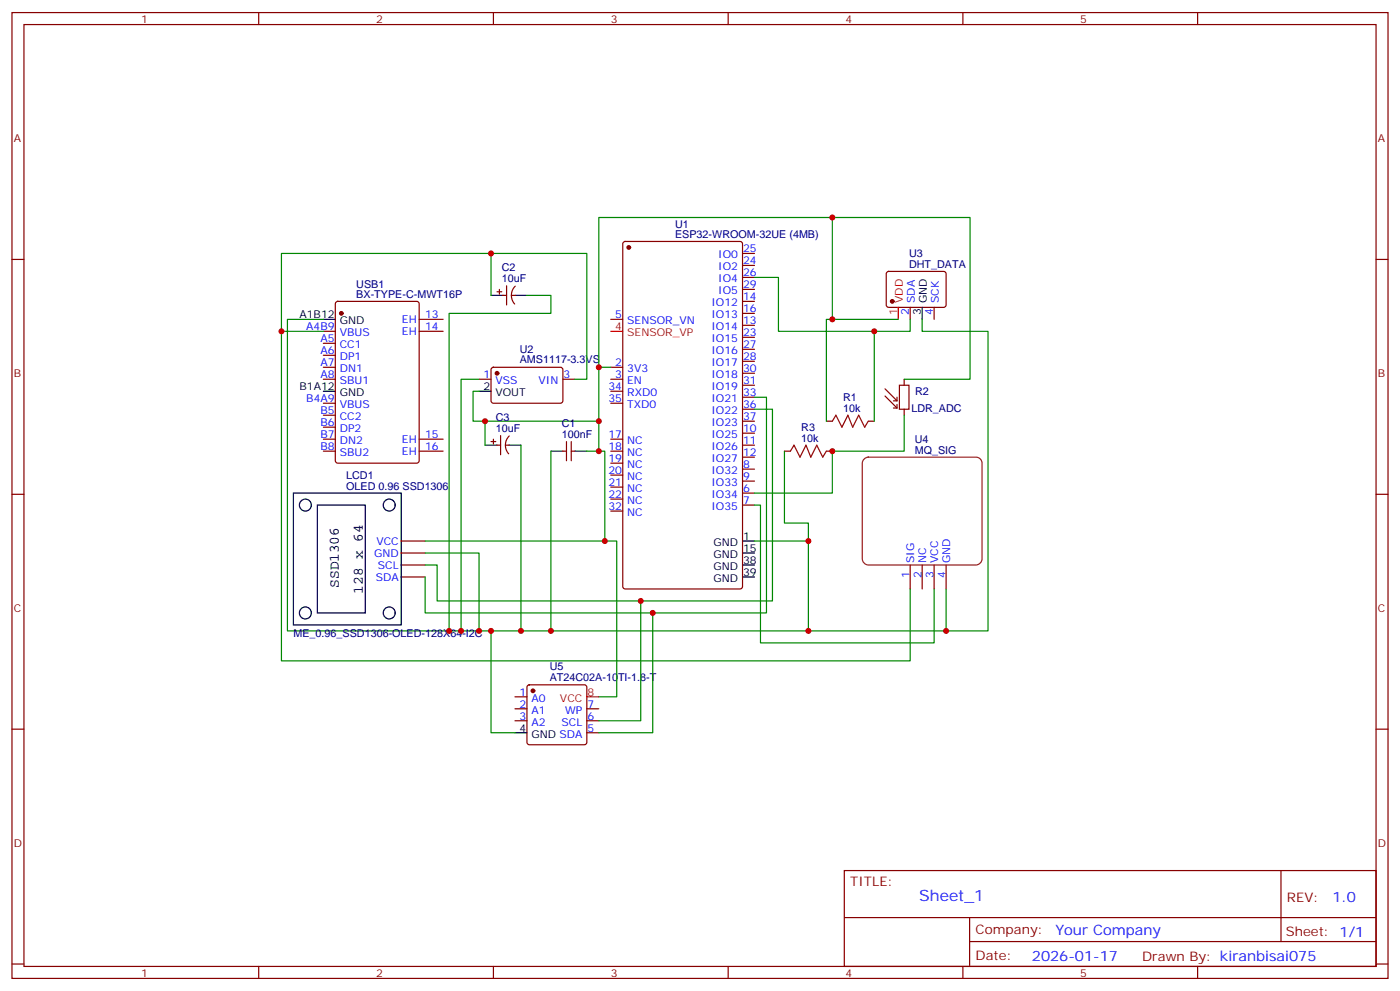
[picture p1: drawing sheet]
<svg xmlns="http://www.w3.org/2000/svg" width="412mm" height="292mm" viewBox="0 0 412 292" stroke-linecap="round" stroke-linejoin="round" font-family="sans-serif">
<g fill="none" stroke="#870000" stroke-width=".35">
<path d="M3.5 3.7h405.4v284.3h-405.4zM7.1 7.2h398.2v277.3h-398.2zM76.2 3.7v3.5M145.3 3.7v3.5M214.5 3.7v3.5M283.6 3.7v3.5M352.8 3.7v3.5M3.5 76.4h3.6M183.7 71.3l.4-.2h33.9l.7 .4v101.2l-.4 .6-34.2 .1-.6-.5-.1-101.1zM218.7 78.1h3.5M218.7 74.6h3.5M405.3 76.4h3.6"/>
<path d="M95.2 97.5h3.6M99 88.9l.5-.2h23.3l.6 .5 .1 46.4-.5 .7h-23.5l-.7-.4v-46.5zM123.5 94h7M123.5 97.5h7M146.4 85.9h1.4M147.1 85.2v1.4M148.2 87h1M149.2 84.1v5.7M150.6 87h1.1M151.8 84.3a3.8 3.8 0 0 0-.2 5.2M179.9 94h3.5M218.7 99.3h3.5"/>
<path d="M218.7 95.8h3.5M218.7 92.3h3.5M218.7 88.7h3.5M218.7 85.2h3.5M218.7 81.7h3.5M261.3 80.1l.5-.2 16.5 .1 .4 .6-.1 9.5-.6 .4-16.5-.1-.4-.6v-9.2zM268.1 90.5v3.5M275.2 90.5v3.5M95.2 108.1h3.6M95.2 111.7h3.6M95.2 118.7h3.6M95.2 104.6h3.6"/>
<path d="M95.2 101.1h3.6M141.1 111.7h3.5M144.9 108.3l.4-.2 20.1 .1 .4 .6-.1 9.5-.6 .4-20-.1-.5-.6v-9.2zM165.8 111.7h3.5M179.9 108.1h3.5M179.9 111.7h3.5M179.9 115.2h3.5M179.9 118.7h3.5M218.7 116.9h3.5M218.7 113.4h3.5M218.7 109.9h3.5M218.7 106.4h3.5"/>
<path d="M218.7 102.8h3.5M95.2 129.3h3.6M95.2 132.8h3.6M95.2 125.8h3.6M95.2 122.2h3.6M123.5 129.3h7M123.5 132.8h7M144.6 130h1.4M145.3 129.3v1.4M146.4 131.1h1.1M147.5 128.2v5.7M148.9 131.1h1"/>
<path d="M150 128.4a3.8 3.8 0 0 0-.2 5.2M165.8 132.8h1.1M166.9 130v5.6M168.3 132.8h1M168.3 130v5.6M179.9 129.3h3.5M179.9 132.8h3.5M179.9 136.3h3.5M179.9 139.9h3.5M218.7 138.1h3.5M218.7 134.6h3.5M218.7 131.1h3.5"/>
<path d="M218.7 127.5h3.5M218.7 124h3.5M218.7 120.5h3.5M231.1 132.8h1.7M243.4 132.8h1.8M243.4 124h1.8M255.8 124h1.7M3.5 145.5h3.6M118.2 159.3h7M179.9 143.4h3.5M179.9 146.9h3.5M179.9 150.5h3.5"/>
<path d="M218.7 148.7h3.5M218.7 145.2h3.5M218.7 141.6h3.5M405.3 145.5h3.6M118.2 166.3h7M118.2 169.9h7M118.2 162.8h7M268.1 166.3v7.1M271.6 166.3v7.1M275.2 166.3v7.1M278.7 166.3v7.1M3.5 214.7h3.6"/>
<path d="M151.7 205.1h3.5M151.7 208.7h3.5M151.7 212.2h3.5M155.5 201.8l.4-.2h16.3l.5 .2 .2 .5v16.2l-.3 .5-.4 .3h-16.3l-.5-.3-.2-.5v-16.2zM172.9 208.7h3.5M172.9 212.2h3.5M172.9 215.7h3.5M405.3 214.7h3.6M248.7 256.3h156.6v28.2h-156.6zM377.3 256.3v20.9M248.7 270.1h156.5M285.6 277.2h119.6"/>
<path d="M285.6 270.1v14.2M3.5 283.8h3.6M76.2 284.5v3.5M145.3 284.5v3.5M214.5 284.5v3.5M283.6 284.5v3.5M352.8 284.5v3.5M405.3 283.8h3.6"/>
</g>
<g fill="#870000" stroke="#870000" stroke-width=".35">
<circle cx="185.2" cy="72.8" r=".53"/>
<circle cx="100.5" cy="92.3" r=".53"/>
<circle cx="146.4" cy="109.9" r=".53"/>
<circle cx="262.8" cy="88.7" r=".53"/>
<circle cx="157" cy="203.4" r=".53"/>
</g>
<path d="M179.9 97.5h3.5M264.6 90.5v3.5M172.9 205.1h3.5" fill="none" stroke="#f00" stroke-width=".35"/>
<g fill="none" stroke="#000" stroke-width=".35">
<path d="M95.2 94h3.6M144.6 87h3.6M151.7 87h3.5M271.6 90.5v3.5M95.2 115.2h3.6M141.1 115.2h3.5M142.9 131.1h3.5M149.9 131.1h3.6M162.3 132.8h3.5M169.3 132.8h3.6M86.4 145.2h31.8v38.8h-31.8zM93.5 148.7h14.1v31.7h-14.1z"/>
<path d="M218.7 159.3h3.5M218.7 169.9h3.5M218.7 166.3h3.5M218.7 162.8h3.5M151.7 215.7h3.5"/>
<circle cx="90" cy="148.7" r="1.76"/>
<circle cx="114.7" cy="148.7" r="1.76"/>
<circle cx="90" cy="180.4" r="1.76"/>
<circle cx="114.7" cy="180.4" r="1.76"/>
</g>
<g fill="none" stroke="#008700" stroke-width=".35">
<path d="M144.6 74.6v12.4M245.2 64h40.6v47.7h-19.5M82.9 97.5v97.1h185.2v-21.2M95.2 97.5h-12.3v-22.9h90v37.1h-3.6M95.2 94h-10.5v91.7h51.1v-74h5.3M155.2 87h7.1v5.3h-30v93.4M222.2 81.7h7.1v15.8h38.8v-3.5M245.2 94h-1.8v30M257.5 97.5v26.5M264.6 94h-19.4v-30h-68.8v44.1M271.6 94v3.5h19.4v88.2h-12.3M179.9 108.1h-3.5v15.9h-37.1v-8.8h1.8"/>
<path d="M222.2 116.9h3.6v63.5h-100.6v-10.5M142.9 124v7.1M153.5 131.1v54.6M162.3 132.8v52.9M176.4 124v8.8h-3.5M176.4 132.8h1.8v26.5h-53M222.2 120.5h5.3v56.4h-98.7v-10.6h-3.6M231.1 132.8v21.2h7v5.3M266.3 122.2v10.6h-21.1v12.4h-23M178.2 159.3h3.5v45.8h-5.3M222.2 159.3h15.9v26.4h-102.3M222.2 148.7h1.8v40.6h51.2v-15.9"/>
<path d="M125.2 162.8h15.9v22.9M188.7 176.9v35.3h-12.3M278.7 173.4v12.3h-40.6M144.6 185.7v30h7.1M192.3 180.4v35.3h-15.9"/>
</g>
<path d="M232.8 132.8l1.1-1.7 1.8 3.5 1.7-3.5 1.4 3.5 1.8-3.5 1.8 3.5 1-1.8M245.2 124l1-1.8 1.8 3.6 1.8-3.6 1.4 3.6 1.7-3.6 1.8 3.6 1.1-1.8" fill="none" stroke="#a10000" stroke-width=".35"/>
<path d="M260.7 116.6l3.5 3.5M260.7 114.5l3.5 3.5M263.2 118h1M264.2 116.9v1.1M264.2 119.1v1M264.9 113.4h2.9v7.1h-2.9zM266.3 111.7v1.7M263.2 120.1h1M266.3 120.5v1.7" fill="none" stroke="#850000" stroke-width=".35"/>
<path d="M254.6 135.1l1.2-.5h31.7a1.76 1.76 0 0 1 1.8 1.7v28.3a1.89 1.89 0 0 1-1.8 1.7h-31.7a1.89 1.89 0 0 1-1.8-1.7v-28.3z" fill="none" stroke="#8c2424" stroke-width=".35"/>
<g fill="#c00">
<circle cx="135.8" cy="185.7" r=".88"/>
<circle cx="176.4" cy="108.1" r=".88"/>
<circle cx="176.4" cy="124" r=".88"/>
<circle cx="162.3" cy="185.7" r=".88"/>
<circle cx="153.5" cy="185.7" r=".88"/>
<circle cx="142.9" cy="124" r=".88"/>
<circle cx="132.3" cy="185.7" r=".88"/>
<circle cx="144.6" cy="74.6" r=".88"/>
<circle cx="238.1" cy="185.7" r=".88"/>
<circle cx="82.9" cy="97.5" r=".88"/>
<circle cx="238.1" cy="159.3" r=".88"/>
<circle cx="245.2" cy="132.8" r=".88"/>
<circle cx="245.2" cy="64" r=".88"/>
<circle cx="257.5" cy="97.5" r=".88"/>
<circle cx="245.2" cy="94" r=".88"/>
<circle cx="278.7" cy="185.7" r=".88"/>
<circle cx="176.4" cy="132.8" r=".88"/>
<circle cx="141.1" cy="185.7" r=".88"/>
<circle cx="178.2" cy="159.3" r=".88"/>
<circle cx="144.6" cy="185.7" r=".88"/>
<circle cx="192.3" cy="180.4" r=".88"/>
<circle cx="188.7" cy="176.9" r=".88"/>
</g>
<text font-size="4.6" fill="#00f" x="270.8" y="265.3">Sheet_1</text>
<g font-size="4.2">
<text x="99.8" y="173" transform="rotate(-90 99.8 173)">SSD1306</text>
<text x="106.8" y="174.8" transform="rotate(-90 106.8 174.8)">128 x 64</text>
</g>
<g font-size="4.2" fill="#00f">
<text x="392.5" y="265.6">1.0</text>
<text x="310.9" y="275.1">Your Company</text>
<text x="304" y="282.9">2026-01-17</text>
</g>
<g font-size="3.9" fill="#800">
<text x="250.5" y="260.9">TITLE:</text>
<text x="379.1" y="265.6">REV:</text>
<text x="287.4" y="275.1">Company:</text>
<text x="378.7" y="275.7">Sheet: 1/1</text>
<text x="287.4" y="282.8">Date:</text>
<text x="336.4" y="282.8">Drawn By: kiranbisai075</text>
</g>
<g font-size="3.2" fill="#800">
<text x="41.6" y="6.7">1</text>
<text x="110.8" y="6.7">2</text>
<text x="179.9" y="6.7">3</text>
<text x="249.1" y="6.7">4</text>
<text x="318.2" y="6.7">5</text>
<text x="4.1" y="41.8">A</text>
<text x="405.9" y="41.8">A</text>
<text x="4.1" y="110.9">B</text>
<text x="405.9" y="110.9">B</text>
<text x="4.1" y="180.1">C</text>
<text x="405.9" y="180.1">C</text>
<text x="4.1" y="249.2">D</text>
<text x="405.9" y="249.2">D</text>
<text x="41.6" y="287.5">1</text>
<text x="110.8" y="287.5">2</text>
<text x="179.9" y="287.5">3</text>
<text x="249.1" y="287.5">4</text>
<text x="318.2" y="287.5">5</text>
</g>
<g font-size="3.2" fill="#000080">
<text x="198.8" y="70">ESP32-WROOM-32UE (4MB)</text>
<text x="198.8" y="67">U1</text>
<text x="267.8" y="75.6">U3</text>
<text x="147.8" y="83.1">10uF</text>
<text x="147.8" y="79.9">C2</text>
<text x="267.8" y="78.8">DHT_DATA</text>
<text x="105" y="87.7">BX-TYPE-C-MWT16P</text>
<text x="105" y="84.7">USB1</text>
<text x="153.1" y="107">AMS1117-3.3VS</text>
<text x="153.1" y="104">U2</text>
<text x="248.4" y="118">R1</text>
<text x="269.5" y="116.3">R2</text>
<text x="146.1" y="124">C3</text>
<text x="165.5" y="125.8">C1</text>
<text x="248.4" y="121.2">10k</text>
<text x="268.5" y="121.2">LDR_ADC</text>
<text x="146.1" y="127.2">10uF</text>
<text x="165.5" y="128.9">100nF</text>
<text x="236" y="130">10k</text>
<text x="236" y="126.8">R3</text>
<text x="269.4" y="130.3">U4</text>
<text x="269.4" y="133.5">MQ_SIG</text>
<text x="102" y="140.9">LCD1</text>
<text x="102" y="144.1">OLED 0.96 SSD1306</text>
<text x="86.4" y="187.5">ME_0.96_SSD1306-OLED-128X64-I2C</text>
<text x="161.9" y="197.2">U5</text>
<text x="161.9" y="200.5">AT24C02A-10TI-1.8-T</text>
</g>
<g font-size="3.2" fill="#00f">
<text x="211.6" y="76">IO0</text>
<text x="218.9" y="77.8">24</text>
<text x="218.9" y="74.3">25</text>
<text x="211.6" y="83.1">IO4</text>
<text x="211.6" y="79.6">IO2</text>
<text x="218.9" y="81.3">26</text>
<text x="211.6" y="86.6">IO5</text>
<text x="218.9" y="88.4">14</text>
<text x="218.9" y="84.8">29</text>
<text x="269.5" y="89.2" transform="rotate(-90 269.5 89.2)">SDA</text>
<text x="276.6" y="89.2" transform="rotate(-90 276.6 89.2)">SCK</text>
<text x="118.4" y="95.1">EH</text>
<text x="125.2" y="93.7">13</text>
<text x="181.3" y="93.7">5</text>
<text x="184.7" y="95.4">SENSOR_VN</text>
<text x="209.6" y="93.7">IO13</text>
<text x="209.6" y="90.1">IO12</text>
<text x="218.9" y="95.4">13</text>
<text x="218.9" y="91.9">16</text>
<text x="267.8" y="92.7" transform="rotate(-90 267.8 92.7)">2</text>
<text x="274.8" y="92.7" transform="rotate(-90 274.8 92.7)">4</text>
<text x="90.2" y="97.2">A4B9</text>
<text x="94.4" y="100.7">A5</text>
<text x="100.1" y="99">VBUS</text>
<text x="118.4" y="98.6">EH</text>
<text x="125.2" y="97.2">14</text>
<text x="209.6" y="100.7">IO15</text>
<text x="209.6" y="97.2">IO14</text>
<text x="218.9" y="99">23</text>
<text x="94.4" y="107.8">A7</text>
<text x="94.4" y="104.2">A6</text>
<text x="100.1" y="106">DP1</text>
<text x="100.1" y="102.5">CC1</text>
<text x="181.3" y="107.8">2</text>
<text x="209.6" y="107.8">IO17</text>
<text x="209.6" y="104.2">IO16</text>
<text x="218.9" y="106">28</text>
<text x="218.9" y="102.5">27</text>
<text x="94.4" y="111.3">A8</text>
<text x="100.1" y="113.1">SBU1</text>
<text x="100.1" y="109.5">DN1</text>
<text x="142.4" y="111.3">1</text>
<text x="145.9" y="113.1">VSS</text>
<text x="158.6" y="113.1">VIN</text>
<text x="166" y="111.3">3</text>
<text x="181.3" y="111.3">3</text>
<text x="184.7" y="109.5">3V3</text>
<text x="184.7" y="113.1">EN</text>
<text x="209.6" y="111.3">IO18</text>
<text x="218.9" y="113.1">31</text>
<text x="218.9" y="109.5">30</text>
<text x="90.2" y="118.4">B4A9</text>
<text x="179.2" y="114.8">34</text>
<text x="179.2" y="118.4">35</text>
<text x="184.7" y="116.6">RXD0</text>
<text x="209.6" y="118.4">IO21</text>
<text x="209.6" y="114.8">IO19</text>
<text x="218.9" y="116.6">33</text>
<text x="94.4" y="125.4">B6</text>
<text x="94.4" y="121.9">B5</text>
<text x="100.1" y="123.6">CC2</text>
<text x="100.1" y="120.1">VBUS</text>
<text x="184.7" y="120.1">TXD0</text>
<text x="209.6" y="125.4">IO23</text>
<text x="209.6" y="121.9">IO22</text>
<text x="218.9" y="123.6">37</text>
<text x="218.9" y="120.1">36</text>
<text x="94.4" y="128.9">B7</text>
<text x="100.1" y="130.7">DN2</text>
<text x="100.1" y="127.2">DP2</text>
<text x="118.4" y="130.4">EH</text>
<text x="125.2" y="128.9">15</text>
<text x="179.2" y="128.9">17</text>
<text x="184.7" y="130.7">NC</text>
<text x="209.6" y="128.9">IO25</text>
<text x="218.9" y="130.7">11</text>
<text x="218.9" y="127.2">10</text>
<text x="94.4" y="132.5">B8</text>
<text x="100.1" y="134.2">SBU2</text>
<text x="118.4" y="133.9">EH</text>
<text x="125.2" y="132.5">16</text>
<text x="179.2" y="132.5">18</text>
<text x="179.2" y="136">19</text>
<text x="184.7" y="134.2">NC</text>
<text x="184.7" y="137.8">NC</text>
<text x="209.6" y="136">IO27</text>
<text x="209.6" y="132.5">IO26</text>
<text x="218.9" y="137.8">8</text>
<text x="218.9" y="134.2">12</text>
<text x="179.2" y="139.5">20</text>
<text x="179.2" y="143.1">21</text>
<text x="184.7" y="141.3">NC</text>
<text x="209.6" y="143.1">IO33</text>
<text x="209.6" y="139.5">IO32</text>
<text x="218.9" y="141.3">9</text>
<text x="179.2" y="146.6">22</text>
<text x="184.7" y="144.8">NC</text>
<text x="184.7" y="148.3">NC</text>
<text x="209.6" y="146.6">IO34</text>
<text x="218.9" y="148.3">7</text>
<text x="218.9" y="144.8">6</text>
<text x="179.2" y="150.1">32</text>
<text x="184.7" y="151.9">NC</text>
<text x="209.6" y="150.1">IO35</text>
<text x="110.9" y="160.3">VCC</text>
<text x="110.2" y="163.9">GND</text>
<text x="111.3" y="167.4">SCL</text>
<text x="269.3" y="165.8" transform="rotate(-90 269.3 165.8)">SIG</text>
<text x="272.9" y="165.8" transform="rotate(-90 272.9 165.8)">NC</text>
<text x="276.4" y="165.8" transform="rotate(-90 276.4 165.8)">VCC</text>
<text x="279.9" y="165.8" transform="rotate(-90 279.9 165.8)">GND</text>
<text x="110.7" y="170.9">SDA</text>
<text x="267.9" y="170.2" transform="rotate(-90 267.9 170.2)">1</text>
<text x="271.4" y="170.2" transform="rotate(-90 271.4 170.2)">2</text>
<text x="275" y="170.2" transform="rotate(-90 275 170.2)">3</text>
<text x="278.5" y="170.2" transform="rotate(-90 278.5 170.2)">4</text>
<text x="153" y="204.8">1</text>
<text x="153" y="208.3">2</text>
<text x="156.5" y="206.6">A0</text>
<text x="173" y="208.3">7</text>
<text x="153" y="211.8">3</text>
<text x="156.5" y="210.1">A1</text>
<text x="156.5" y="213.6">A2</text>
<text x="165.4" y="213.6">SCL</text>
<text x="166.5" y="210.1">WP</text>
<text x="173" y="215.4">5</text>
<text x="173" y="211.8">6</text>
</g>
<g font-size="3.2" fill="#f00">
<text x="266" y="89.2" transform="rotate(-90 266 89.2)">VDD</text>
<text x="264.2" y="92.7" transform="rotate(-90 264.2 92.7)">1</text>
<text x="181.3" y="97.2">4</text>
<text x="184.7" y="99">SENSOR_VP</text>
<text x="165" y="206.6">VCC</text>
<text x="173" y="204.8">8</text>
</g>
<g font-size="3.2">
<text x="273" y="89.2" transform="rotate(-90 273 89.2)">GND</text>
<text x="88.2" y="93.7">A1B12</text>
<text x="100.1" y="95.4">GND</text>
<text x="271.3" y="92.7" transform="rotate(-90 271.3 92.7)">3</text>
<text x="88.2" y="114.8">B1A12</text>
<text x="100.1" y="116.6">GND</text>
<text x="142.4" y="114.8">2</text>
<text x="145.9" y="116.6">VOUT</text>
<text x="210.1" y="160.7">GND</text>
<text x="218.9" y="158.9">1</text>
<text x="210.1" y="167.7">GND</text>
<text x="210.1" y="164.2">GND</text>
<text x="218.9" y="166">38</text>
<text x="218.9" y="162.5">15</text>
<text x="210.1" y="171.3">GND</text>
<text x="218.9" y="169.5">39</text>
<text x="153" y="215.4">4</text>
<text x="156.5" y="217.1">GND SDA</text>
</g>
</svg>
